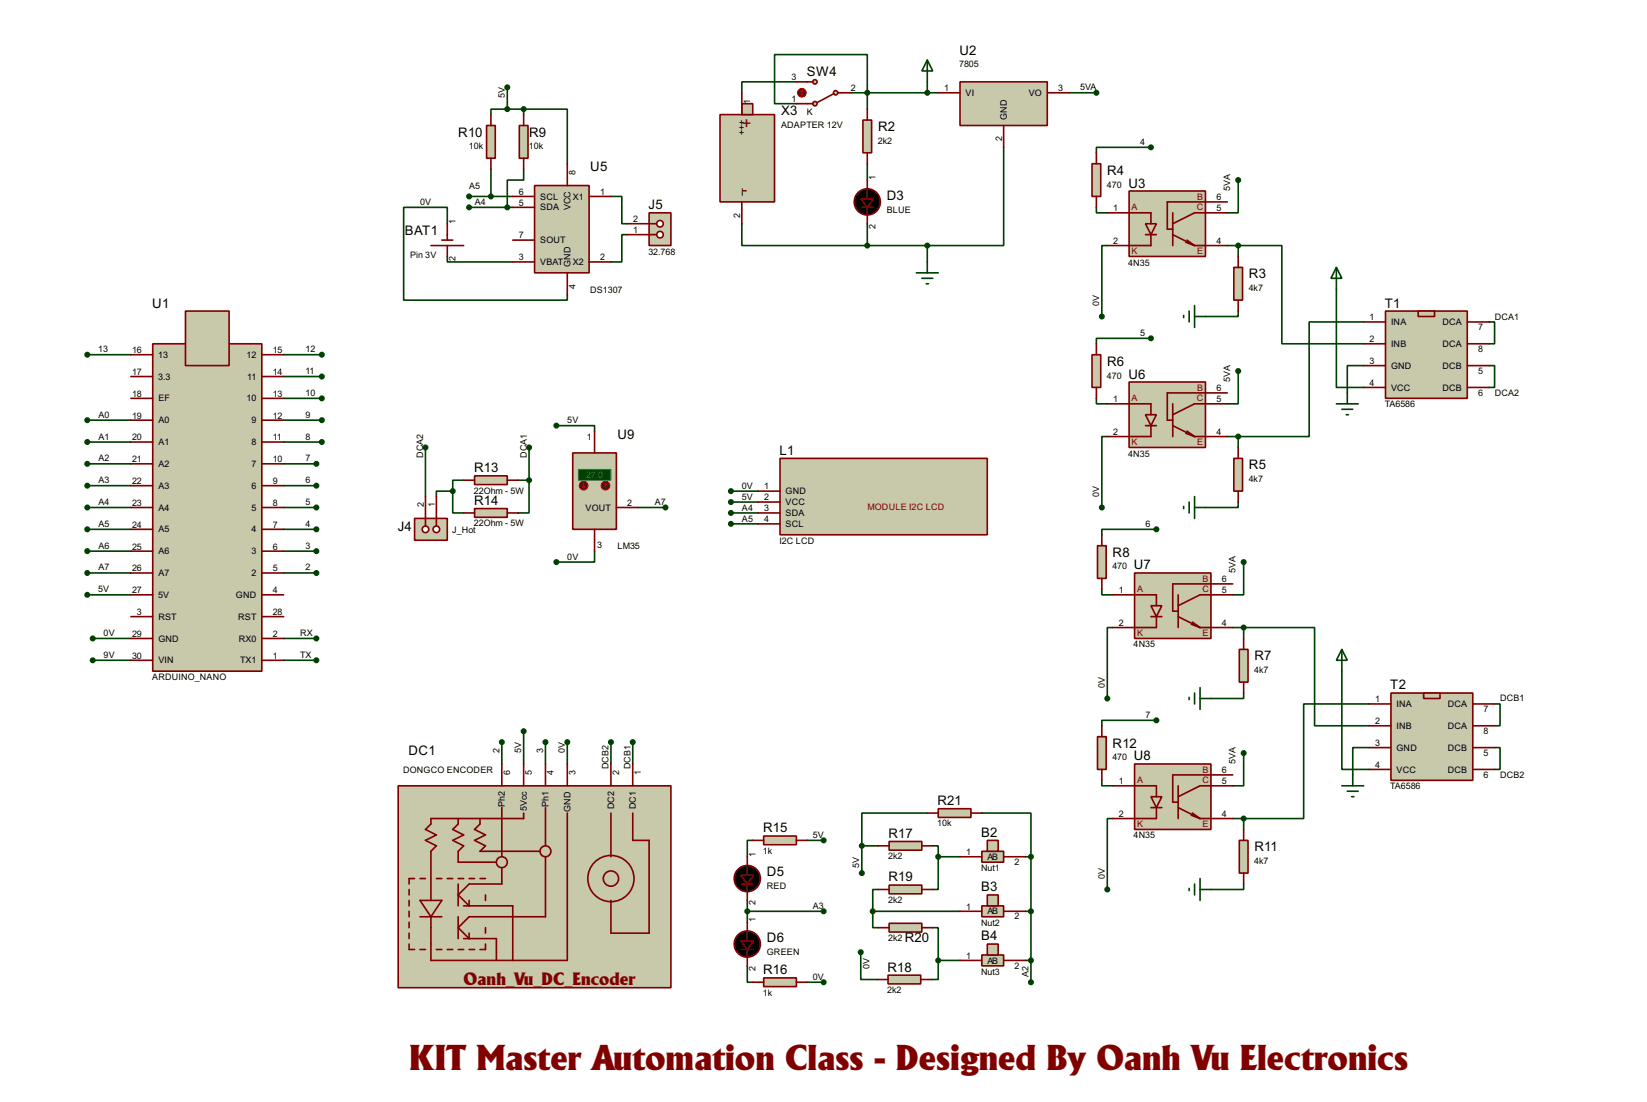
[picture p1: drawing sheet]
<svg xmlns="http://www.w3.org/2000/svg" width="383mm" height="256mm" viewBox="0 0 383 256" stroke-linecap="round" stroke-linejoin="round" font-family="sans-serif">
<g fill="none" stroke="#004000" stroke-width=".38">
<path d="M185.4 19h-12.7v2.6M215.9 19v2.6M114.3 39.4v6.3M118.1 25.4h-3.8v1.3M118.1 20.3v5.1M118.1 25.4h3.8M121.9 39.4v2.5h-3.8v6.4M121.9 25.4h10.2v12.7M121.9 25.4v1.3M185.4 24.1h-5.1v-11.4h21.6v12.7M198.1 21.6h20.3M201.9 38.1v3.8"/>
<path d="M233.7 34.3v22.8h-17.8M248.9 21.6h6.4M268 34.3h-12.7v1.3M104.1 59.7v1.3h15.3M104.1 52.1v-3.8h-10.1v21.5h38.1v-1.2M109.2 48.3h10.2M109.2 45.7h10.2M142.2 45.7h2.6v6.4h1.2M146 54.6h-1.2v6.4h-2.6M172.7 52.1v5h29.2M201.9 52.1v5M201.9 57.1h14"/>
<path d="M215.9 57.1v3.9M255.3 48.3v1.2h2.5M257.8 57.1h-1.3v16.6M285.7 57.1h2.6M288.3 41.9v7.6h-2.6M288.3 57.1h10.1v22.9h19.1M288.3 57.1v2.6M268 78.7h-12.7v1.3M288.3 72.4v1.3h-7.6M311.1 67.3v22.9h6.4M317.5 74.9h-12.7v26.7h-16.5M346.7 74.9h1.3v5.1h-1.3"/>
<path d="M20.3 82.5h10.2M20.3 97.8h10.2M66 82.5h8.9M66 87.6h8.9M66 92.7h8.9M66 97.8h8.9M129.5 99.1h8.9v1.2M255.3 92.7v1.3h2.5M288.3 86.4v7.6h-2.6M317.5 85.1h-3.8v6.3M346.7 85.1h1.3v5.1h-1.3M20.3 102.9h10.2"/>
<path d="M20.3 107.9h10.2M20.3 113h10.2M20.3 118.1h10.2M66 102.9h8.9M66 107.9h7.7M66 113h7.7M66 118.1h7.7M99.1 104.1v11.5M105.4 114.3v5.1h2.5M105.4 114.3h-3.8v1.3M107.9 111.8h-2.5v2.5M120.6 111.8h2.6"/>
<path d="M123.2 111.8v7.6h-2.6M123.2 104.1v7.7M148.6 118.1h6.3M170.2 114.3h6.3M170.2 116.8h6.3M170.2 119.4h6.3M257.8 101.6h-1.3v16.5M285.7 101.6h2.6M288.3 116.8v1.3h-7.6M288.3 101.6v2.5M20.3 138.4h10.2M20.3 123.2h10.2"/>
<path d="M20.3 128.3h10.2M20.3 133.3h10.2M66 123.2h7.7M66 128.3h7.7M66 133.3h7.7M138.4 128.3v2.5h-8.9M170.2 121.9h6.3M256.5 137.2v1.2h2.6M269.2 123.2h-12.7v1.3M289.6 130.8v7.6h-2.6M21.6 148.6h8.9M21.6 153.7h8.9"/>
<path d="M66 148.6h7.7M66 153.7h7.7M259.1 146h-1.3v16.6M287 146h2.6M289.6 146h16.5v22.9h12.7M289.6 146v2.6M312.4 156.2v22.9h6.4M116.8 172.7v5.1M121.9 170.2v7.6M127 172.7v5.1M132.1 172.7v5.1M142.2 172.7v5.1"/>
<path d="M147.3 172.7v5.1M269.2 167.6h-12.7v1.3M289.6 161.3v1.3h-7.7M289.6 175.3v7.6h-2.6M318.8 174h-3.8v6.3M318.8 163.8h-15.3v26.7h-13.9M348 174h1.2v5.1h-1.2M348 163.8h1.2v5.1h-1.2M175.3 195.6h-1.3v3.8M188 195.6h3.8M200.7 196.8v6.4M200.7 196.8h3.8"/>
<path d="M215.9 189.2h-15.2v7.6M217.2 196.8h1.2v2.6M218.4 199.4v7.6h-1.2M218.4 199.4h5.1M228.6 189.2h11.4v10.2M238.8 199.4h1.2M240 199.4v29.2M256.5 181.6v1.3h2.6M259.1 190.5h-1.3v16.5M287 190.5h2.6M289.6 190.5v2.5M174 209.5v5.1"/>
<path d="M174 212.1h17.8M203.2 212.1v3.8h1.3M203.2 212.1h20.3M204.5 207h-1.3v5.1M217.2 215.9h1.2v7.6M238.8 212.1h1.2M289.6 205.7v1.3h-7.7M174 224.8v3.8h1.3M188 228.6h3.8M200.4 221.6v6.4h3.8M218.4 223.5v4.5h-1.5M218.4 223.5h5.1"/>
<path d="M238.8 223.5h1.2"/>
</g>
<g fill="#c8c8aa" stroke="#800000" stroke-width=".38">
<path d="M35.6 80h25.4v76.2h-25.4z"/>
<path d="M43.2 72.4h10.1v12.7h-10.1z"/>
</g>
<g fill="none" stroke="#800000" stroke-width=".38">
<path d="M30.5 82.5h5.1M30.5 87.6h5.1M30.5 92.7h5.1M30.5 97.8h5.1M61 82.5h5M61 87.6h5M61 92.7h5M61 97.8h5M30.5 102.9h5.1M30.5 107.9h5.1M30.5 113h5.1M30.5 118.1h5.1"/>
<path d="M61 102.9h5M61 107.9h5M61 113h5M61 118.1h5M30.5 123.2h5.1M30.5 128.3h5.1M30.5 133.3h5.1M30.5 138.4h5.1M61 123.2h5M61 128.3h5M61 133.3h5M61 138.4h5"/>
<path d="M30.5 143.5h5.1M30.5 148.6h5.1M30.5 153.7h5.1M61 143.5h5M61 148.6h5M61 153.7h5"/>
</g>
<g fill="#004000" stroke="#004000" stroke-width=".38">
<circle cx="20.3" cy="138.4" r=".51"/>
<circle cx="20.3" cy="82.5" r=".51"/>
<circle cx="74.9" cy="82.5" r=".51"/>
<circle cx="74.9" cy="87.6" r=".51"/>
<circle cx="74.9" cy="92.7" r=".51"/>
<circle cx="74.9" cy="97.8" r=".51"/>
<circle cx="20.3" cy="97.8" r=".51"/>
<circle cx="20.3" cy="102.9" r=".51"/>
<circle cx="20.3" cy="107.9" r=".51"/>
<circle cx="20.3" cy="113" r=".51"/>
<circle cx="20.3" cy="118.1" r=".51"/>
<circle cx="20.3" cy="123.2" r=".51"/>
<circle cx="20.3" cy="128.3" r=".51"/>
<circle cx="20.3" cy="133.3" r=".51"/>
<circle cx="73.7" cy="133.3" r=".51"/>
<circle cx="73.7" cy="128.3" r=".51"/>
<circle cx="73.7" cy="123.2" r=".51"/>
<circle cx="73.7" cy="118.1" r=".51"/>
<circle cx="73.7" cy="113" r=".51"/>
<circle cx="74.9" cy="102.9" r=".51"/>
<circle cx="73.7" cy="148.6" r=".51"/>
<circle cx="73.7" cy="153.7" r=".51"/>
<circle cx="21.6" cy="153.7" r=".51"/>
<circle cx="21.6" cy="148.6" r=".51"/>
<circle cx="73.7" cy="107.9" r=".51"/>
</g>
<path d="M215.9 14l1.3 2.5h-2.6zM215.9 14v5M213.4 63.5h5M214.6 64.8h2.6M215.6 66h.6M215.9 61v2.5" fill="none" stroke="#004000" stroke-width=".38"/>
<path d="M181.6 106.7h48.3v17.8h-48.3z" fill="#c8c8aa" stroke="#800000" stroke-width=".38"/>
<path d="M176.5 114.3h5.1M176.5 116.8h5.1M176.5 119.4h5.1M176.5 121.9h5.1" fill="none" stroke="#800000" stroke-width=".38"/>
<g fill="#004000" stroke="#004000" stroke-width=".38">
<circle cx="170.2" cy="114.3" r=".51"/>
<circle cx="170.2" cy="116.8" r=".51"/>
<circle cx="170.2" cy="119.4" r=".51"/>
<circle cx="170.2" cy="121.9" r=".51"/>
</g>
<path d="M124.5 43.2h12.7v20.3h-12.7z" fill="#c8c8aa" stroke="#800000" stroke-width=".38"/>
<path d="M132.1 38.1v5.1M119.4 45.7h5.1M119.4 48.3h5.1M119.4 55.9h5.1M137.2 45.7h5M119.4 61h5.1M132.1 63.5v5.1M137.2 61h5" fill="none" stroke="#800000" stroke-width=".38"/>
<g fill="#004000" stroke="#004000" stroke-width=".38">
<circle cx="109.2" cy="45.7" r=".51"/>
<circle cx="109.2" cy="48.3" r=".51"/>
</g>
<path d="M120.9 29.2h2v7.6h-2z" fill="#c8c8aa" stroke="#800000" stroke-width=".38"/>
<path d="M121.9 26.7v2.5M121.9 36.8v2.6" fill="none" stroke="#800000" stroke-width=".38"/>
<path d="M113.3 29.2h2v7.6h-2z" fill="#c8c8aa" stroke="#800000" stroke-width=".38"/>
<path d="M114.3 26.7v2.5M114.3 36.8v2.6" fill="none" stroke="#800000" stroke-width=".38"/>
<circle cx="118.1" cy="48.3" r=".51" fill="#004000" stroke="#004000" stroke-width=".38"/>
<path d="M151.1 49.5h5.1v7.6h-5.1z" fill="#c8c8aa" stroke="#800000" stroke-width=".38"/>
<path d="M151.1 54.6h1.8" fill="none" stroke="#800000" stroke-width=".38"/>
<circle cx="153.7" cy="54.6" r=".76" fill="#feffff" stroke="#800000" stroke-width=".38"/>
<path d="M151.1 52.1h1.8" fill="none" stroke="#800000" stroke-width=".38"/>
<circle cx="153.7" cy="52.1" r=".76" fill="#feffff" stroke="#800000" stroke-width=".38"/>
<path d="M100.3 57.1h7.6M102.9 55.9h2.5M104.1 52.1v3.8M104.1 57.1v2.6M146 54.6h5.1M146 52.1h5.1" fill="none" stroke="#800000" stroke-width=".38"/>
<g fill="#004000" stroke="#004000" stroke-width=".38">
<circle cx="118.1" cy="25.4" r=".51"/>
<circle cx="118.1" cy="20.3" r=".51"/>
</g>
<g fill="#c8c8aa" stroke="#800000" stroke-width=".38">
<path d="M322.6 72.4h19v20.3h-19z"/>
<path d="M330.2 72.4h3.8v1.3h-3.8z"/>
</g>
<path d="M200.7 48.3h2.5M201.9 41.9v4.3M201.9 48.3v3.8M317.5 74.9h5.1M341.6 74.9h5.1M317.5 80h5.1M317.5 85.1h5.1M317.5 90.2h5.1M341.6 80h5.1M341.6 85.1h5.1M341.6 90.2h5.1" fill="none" stroke="#800000" stroke-width=".38"/>
<g fill="#000" stroke="#800000" stroke-width=".38">
<path d="M200.4 46.2h3.1l-1.6 2.1z"/>
<circle cx="201.9" cy="47" r="3"/>
</g>
<path d="M200.9 27.9h2v7.7h-2z" fill="#c8c8aa" stroke="#800000" stroke-width=".38"/>
<path d="M201.9 25.4v2.5M201.9 35.6v2.5" fill="none" stroke="#800000" stroke-width=".38"/>
<path d="M311.1 62.2l1.3 2.6h-2.5zM311.1 62.2v5.1M311.1 94h5.1M312.4 95.2h2.6M313.4 96.5h.5M313.7 91.4v2.6" fill="none" stroke="#004000" stroke-width=".38"/>
<path d="M262.9 44.4h17.8v15.3h-17.8z" fill="#c8c8aa" stroke="#800000" stroke-width=".38"/>
<path d="M266.7 52.1h2.5l-1.2 2.5z" fill="#c8c8aa" stroke="#800000" stroke-width=".38"/>
<path d="M257.8 49.5h10.2v2.6M266.7 54.6h2.5M268 54.6v2.5h-10.2M273 49.5v7.6M273 54.6l5.1 2.5M276.1 56.4l2 .7M276.4 55.9l1.7 1.2M278.1 57.1h7.6M285.7 49.5h-7.6l-5.1 2.6M285.7 47h-13.9v6.3h1.2" fill="none" stroke="#800000" stroke-width=".38"/>
<path d="M287.3 62.2h2v7.6h-2z" fill="#c8c8aa" stroke="#800000" stroke-width=".38"/>
<path d="M288.3 59.7v2.5M288.3 69.8v2.6" fill="none" stroke="#800000" stroke-width=".38"/>
<path d="M275.6 73.4v.5M276.9 72.4v2.5M278.1 73.7h2.6M278.1 71.1v5.1" fill="none" stroke="#004000" stroke-width=".38"/>
<g fill="#004000" stroke="#004000" stroke-width=".38">
<circle cx="288.3" cy="41.9" r=".51"/>
<circle cx="256.5" cy="73.7" r=".51"/>
</g>
<path d="M254.3 38.1h2v7.6h-2z" fill="#c8c8aa" stroke="#800000" stroke-width=".38"/>
<path d="M255.3 35.6v2.5M255.3 45.7v2.6" fill="none" stroke="#800000" stroke-width=".38"/>
<circle cx="268" cy="34.3" r=".51" fill="#004000" stroke="#004000" stroke-width=".38"/>
<path d="M262.9 88.9h17.8v15.2h-17.8z" fill="#c8c8aa" stroke="#800000" stroke-width=".38"/>
<path d="M266.7 96.5h2.5l-1.2 2.6z" fill="#c8c8aa" stroke="#800000" stroke-width=".38"/>
<path d="M257.8 94h10.2v2.5M266.7 99.1h2.5M268 99.1v2.5h-10.2M273 94v7.6M273 99.1l5.1 2.5M285.7 94h-7.6l-5.1 2.5M285.7 91.4h-13.9v6.4h1.2M276.1 100.8l2 .8M276.4 100.3l1.7 1.3M278.1 101.6h7.6" fill="none" stroke="#800000" stroke-width=".38"/>
<path d="M287.3 106.7h2v7.6h-2z" fill="#c8c8aa" stroke="#800000" stroke-width=".38"/>
<path d="M288.3 104.1v2.6M288.3 114.3v2.5" fill="none" stroke="#800000" stroke-width=".38"/>
<path d="M275.6 117.9v.5M276.9 116.8v2.6M278.1 118.1h2.6M278.1 115.6v5" fill="none" stroke="#004000" stroke-width=".38"/>
<g fill="#004000" stroke="#004000" stroke-width=".38">
<circle cx="288.3" cy="86.4" r=".51"/>
<circle cx="256.5" cy="118.1" r=".51"/>
</g>
<path d="M254.3 82.5h2v7.7h-2z" fill="#c8c8aa" stroke="#800000" stroke-width=".38"/>
<path d="M255.3 80v2.5M255.3 90.2v2.5" fill="none" stroke="#800000" stroke-width=".38"/>
<circle cx="268" cy="78.7" r=".51" fill="#004000" stroke="#004000" stroke-width=".38"/>
<g fill="#c8c8aa" stroke="#800000" stroke-width=".38">
<path d="M323.8 161.3h19.1v20.3h-19.1z"/>
<path d="M331.5 161.3h3.8v1.3h-3.8z"/>
</g>
<path d="M318.8 163.8h5M318.8 168.9h5M318.8 174h5M318.8 179.1h5M342.9 163.8h5.1M342.9 168.9h5.1M342.9 174h5.1M342.9 179.1h5.1" fill="none" stroke="#800000" stroke-width=".38"/>
<path d="M312.4 151.1l1.3 2.6h-2.6zM312.4 151.1v5.1M312.4 182.9h5.1M313.7 184.1h2.5M314.7 185.4h.5M315 180.3v2.6" fill="none" stroke="#004000" stroke-width=".38"/>
<path d="M264.2 133.3h17.7v15.3h-17.7z" fill="#c8c8aa" stroke="#800000" stroke-width=".38"/>
<path d="M268 141h2.5l-1.3 2.5z" fill="#c8c8aa" stroke="#800000" stroke-width=".38"/>
<path d="M259.1 138.4h10.1v2.6M274.3 138.4v7.6M287 138.4h-7.6l-5.1 2.6M287 135.9h-14v6.3h1.3M268 143.5h2.5M269.2 143.5v2.5h-10.1M274.3 143.5l5.1 2.5M277.4 145.3l2 .7M277.6 144.8l1.8 1.2M279.4 146h7.6" fill="none" stroke="#800000" stroke-width=".38"/>
<path d="M288.5 151.1h2.1v7.6h-2.1z" fill="#c8c8aa" stroke="#800000" stroke-width=".38"/>
<path d="M289.6 148.6v2.5M289.6 158.7v2.6" fill="none" stroke="#800000" stroke-width=".38"/>
<path d="M276.9 162.3v.5M278.1 161.3v2.5M279.4 162.6h2.5M279.4 160v5.1" fill="none" stroke="#004000" stroke-width=".38"/>
<g fill="#004000" stroke="#004000" stroke-width=".38">
<circle cx="289.6" cy="130.8" r=".51"/>
<circle cx="257.8" cy="162.6" r=".51"/>
</g>
<path d="M255.5 127h2.1v7.6h-2.1z" fill="#c8c8aa" stroke="#800000" stroke-width=".38"/>
<path d="M256.5 124.5v2.5M256.5 134.6v2.6" fill="none" stroke="#800000" stroke-width=".38"/>
<circle cx="269.2" cy="123.2" r=".51" fill="#004000" stroke="#004000" stroke-width=".38"/>
<path d="M264.2 177.8h17.7v15.2h-17.7z" fill="#c8c8aa" stroke="#800000" stroke-width=".38"/>
<path d="M268 185.4h2.5l-1.3 2.6z" fill="#c8c8aa" stroke="#800000" stroke-width=".38"/>
<path d="M259.1 182.9h10.1v2.5M268 188h2.5M269.2 188v2.5h-10.1M274.3 182.9v7.6M274.3 188l5.1 2.5M277.4 189.7l2 .8M277.6 189.2l1.8 1.3M279.4 190.5h7.6M287 182.9h-7.6l-5.1 2.5M287 180.3h-14v6.4h1.3" fill="none" stroke="#800000" stroke-width=".38"/>
<path d="M288.5 195.6h2.1v7.6h-2.1z" fill="#c8c8aa" stroke="#800000" stroke-width=".38"/>
<path d="M289.6 193v2.6M289.6 203.2v2.5" fill="none" stroke="#800000" stroke-width=".38"/>
<path d="M276.9 206.8v.5M278.1 205.7v2.6M279.4 207h2.5M279.4 204.5v5" fill="none" stroke="#004000" stroke-width=".38"/>
<g fill="#004000" stroke="#004000" stroke-width=".38">
<circle cx="289.6" cy="175.3" r=".51"/>
<circle cx="257.8" cy="207" r=".51"/>
</g>
<path d="M255.5 171.4h2.1v7.7h-2.1z" fill="#c8c8aa" stroke="#800000" stroke-width=".38"/>
<path d="M256.5 168.9v2.5M256.5 179.1v2.5" fill="none" stroke="#800000" stroke-width=".38"/>
<circle cx="269.2" cy="167.6" r=".51" fill="#004000" stroke="#004000" stroke-width=".38"/>
<path d="M110.5 110.7h7.6v2.1h-7.6z" fill="#c8c8aa" stroke="#800000" stroke-width=".38"/>
<path d="M107.9 111.8h2.6M118.1 111.8h2.5" fill="none" stroke="#800000" stroke-width=".38"/>
<path d="M110.5 118.4h7.6v2h-7.6z" fill="#c8c8aa" stroke="#800000" stroke-width=".38"/>
<path d="M107.9 119.4h2.6M118.1 119.4h2.5" fill="none" stroke="#800000" stroke-width=".38"/>
<g fill="#004000" stroke="#004000" stroke-width=".38">
<circle cx="123.2" cy="104.1" r=".51"/>
<circle cx="99.1" cy="104.1" r=".51"/>
</g>
<path d="M133.3 105.4h10.2v17.8h-10.2z" fill="#c8c8aa" stroke="#800000" stroke-width=".38"/>
<path d="M134.6 109.2h7.6v2.6h-7.6z" fill="#004000" stroke="#0f0" stroke-width=".23"/>
<path d="M138.4 100.3v5.1M143.5 118.1h5.1M138.4 123.2v5.1" fill="none" stroke="#800000" stroke-width=".38"/>
<circle cx="141" cy="113" r="1.02" fill="#400000" stroke="#f00" stroke-width=".23"/>
<path d="M141 112.5l-.3 .3M141 112.5l.2 .3M141 112.5v1" fill="none" stroke="#f00" stroke-width=".23"/>
<circle cx="135.9" cy="113" r="1.02" fill="#400000" stroke="#f00" stroke-width=".23"/>
<path d="M135.6 113.3l.3 .2M135.9 112.5v1M136.1 113.3l-.2 .2" fill="none" stroke="#f00" stroke-width=".23"/>
<g fill="#004000" stroke="#004000" stroke-width=".38">
<circle cx="129.5" cy="99.1" r=".51"/>
<circle cx="129.5" cy="130.8" r=".51"/>
<circle cx="154.9" cy="118.1" r=".51"/>
</g>
<g fill="#c8c8aa" stroke="#800000" stroke-width=".38">
<path d="M167.6 26.7h12.7v20.3h-12.7z"/>
<path d="M172.7 24.1h2.6v2.6h-2.6z"/>
</g>
<path d="M172.7 21.6v5.1M172.7 47v5.1" fill="none" stroke="#800000" stroke-width=".38"/>
<circle cx="194.6" cy="21.6" r=".51" fill="#c8c8aa" stroke="#800000" stroke-width=".38"/>
<path d="M195.1 21.6h.5" fill="none" stroke="#800000" stroke-width=".38"/>
<circle cx="189.7" cy="24.1" r=".51" fill="#c8c8aa" stroke="#800000" stroke-width=".38"/>
<path d="M188 24.1h1.2M194.1 21.8l-3.9 2.1" fill="none" stroke="#800000" stroke-width=".38"/>
<circle cx="189.7" cy="19" r=".51" fill="#c8c8aa" stroke="#800000" stroke-width=".38"/>
<path d="M185.4 19h3.8M185.4 24.1h2.6M195.6 21.6h2.5" fill="none" stroke="#800000" stroke-width=".38"/>
<circle cx="186.7" cy="21.6" r="1.02" fill="#400000" stroke="#f00" stroke-width=".23"/>
<path d="M186.4 21.8l.3 .3M186.7 21.1v1M186.7 21.1l.2 .2M186.7 21.1l-.3 .2M186.9 21.8l-.2 .3" fill="none" stroke="#f00" stroke-width=".23"/>
<circle cx="201.9" cy="21.6" r=".51" fill="#004000" stroke="#004000" stroke-width=".38"/>
<path d="M96.5 120.6h7.6v5.1h-7.6z" fill="#c8c8aa" stroke="#800000" stroke-width=".38"/>
<path d="M101.6 120.6v1.8" fill="none" stroke="#800000" stroke-width=".38"/>
<circle cx="101.6" cy="123.2" r=".76" fill="#feffff" stroke="#800000" stroke-width=".38"/>
<path d="M99.1 120.6v1.8" fill="none" stroke="#800000" stroke-width=".38"/>
<circle cx="99.1" cy="123.2" r=".76" fill="#feffff" stroke="#800000" stroke-width=".38"/>
<path d="M99.1 115.6v5M101.6 115.6v5" fill="none" stroke="#800000" stroke-width=".38"/>
<path d="M92.7 182.9h63.5v47h-63.5z" fill="#c8c8aa" stroke="#800000" stroke-width=".38"/>
<g fill="#c8c8aa" stroke="#800000" stroke-width=".38">
<circle cx="142.2" cy="204.5" r="5.4"/>
<circle cx="142.2" cy="204.5" r="1.78"/>
</g>
<g fill="none" stroke="#800000" stroke-width=".38">
<path d="M100.3 191.8l-1.2 1.2 2.5 1.3-2.5 1.3 2.5 1.2-1.3 1.3v11.4M106.7 191.8l-1.3 1.2 2.5 1.3-2.5 1.3 2.5 1.2-1.2 1.3v2.6h10.1M111.8 191.8l-1.3 1.2 2.5 1.3-2.5 1.3 2.5 1.2-1.2 1.3h15.2M116.8 188v17.7h-7.6l-2.5 2.6 2.5 2.5v-1.3M127 188v25.4h-17.8l-2.5 2.5 2.5 2.5v-1.2M132.1 189.2v34.3h-31.8v-10.1M142.2 189.2v10.2M147.3 189.2v6.4h3.8v21.6h-8.9v-7.7M95.2 207v1.3M95.2 209.5v1.3M95.2 212.1v1.3M95.2 214.6v1.3"/>
<path d="M95.2 217.2v1.2M95.2 219.7v1.3h1.3M96.5 204.5h-1.3v1.2M97.8 213.4h5.1M97.8 209.5h5.1l-2.6 3.9zM97.8 204.5h1.3M101.6 204.5h1.3M104.1 204.5h1.3M106.7 205.7v5.1M106.7 213.4v5M106.7 204.5h1.2M107.9 210.8h11.5v12.7"/>
<path d="M107.9 218.4h7.7v5.1M109.2 204.5h1.3M111.8 204.5h1.2M113 219.7v1.3h-1.2M113 208.3v1.2M113 215.9v1.3M97.8 221h1.3M101.6 221h1.3M104.1 221h1.3M106.7 221h1.2M109.2 221h1.3"/>
</g>
<g fill="#c8c8aa" stroke="#800000" stroke-width=".38">
<circle cx="127" cy="198.1" r="1.27"/>
<circle cx="116.8" cy="200.7" r="1.27"/>
</g>
<g fill="none" stroke="#800000" stroke-width=".38">
<path d="M116.8 177.8v5.1M121.9 177.8v5.1M127 177.8v5.1M132.1 177.8v5.1M142.2 177.8v5.1M147.3 177.8v5.1M106.7 190.5v1.3M111.8 190.5v1.3M121.9 189.2v1.3h-21.6v1.3M174 199.4v4.3M172.7 205.7h2.6M174 205.7v3.8"/>
<path d="M174 214.6v4.3M172.7 221h2.6M174 221v3.8"/>
</g>
<g fill="#004000" stroke="#004000" stroke-width=".38">
<circle cx="147.3" cy="172.7" r=".51"/>
<circle cx="142.2" cy="172.7" r=".51"/>
<circle cx="132.1" cy="172.7" r=".51"/>
<circle cx="121.9" cy="170.2" r=".51"/>
<circle cx="127" cy="172.7" r=".51"/>
<circle cx="116.8" cy="172.7" r=".51"/>
<circle cx="123.2" cy="111.8" r=".51"/>
<circle cx="114.3" cy="45.7" r=".51"/>
</g>
<g fill="#000" stroke="#800000" stroke-width=".38">
<path d="M172.5 203.7h3l-1.5 2zM172.5 218.9h3l-1.5 2.1z"/>
<circle cx="174" cy="219.7" r="3"/>
<circle cx="174" cy="204.5" r="3"/>
</g>
<path d="M177.8 194.6h7.6v2h-7.6z" fill="#c8c8aa" stroke="#800000" stroke-width=".38"/>
<path d="M175.3 195.6h2.5M185.4 195.6h2.6" fill="none" stroke="#800000" stroke-width=".38"/>
<path d="M177.8 227.6h7.6v2h-7.6z" fill="#c8c8aa" stroke="#800000" stroke-width=".38"/>
<path d="M175.3 228.6h2.5M185.4 228.6h2.6" fill="none" stroke="#800000" stroke-width=".38"/>
<g fill="#004000" stroke="#004000" stroke-width=".38">
<circle cx="174" cy="212.1" r=".51"/>
<circle cx="191.8" cy="212.1" r=".51"/>
<circle cx="191.8" cy="195.6" r=".51"/>
<circle cx="191.8" cy="228.6" r=".51"/>
</g>
<path d="M207 195.8h7.6v2.1h-7.6z" fill="#c8c8aa" stroke="#800000" stroke-width=".38"/>
<path d="M204.5 196.8h2.5M214.6 196.8h2.6" fill="none" stroke="#800000" stroke-width=".38"/>
<path d="M206.8 226.9h7.6v2.1h-7.6z" fill="#c8c8aa" stroke="#800000" stroke-width=".38"/>
<path d="M204.2 228h2.6M214.4 228h2.5" fill="none" stroke="#800000" stroke-width=".38"/>
<g fill="#c8c8aa" stroke="#800000" stroke-width=".38">
<path d="M228.6 198.1h5.1v2.6h-5.1z"/>
<path d="M229.9 195.6h2.5v2.5h-2.5z"/>
</g>
<path d="M223.5 199.4h5.1M233.7 199.4h5.1" fill="none" stroke="#800000" stroke-width=".38"/>
<g fill="#c8c8aa" stroke="#800000" stroke-width=".38">
<path d="M228.6 210.8h5.1v2.6h-5.1z"/>
<path d="M229.9 208.3h2.5v2.5h-2.5z"/>
</g>
<path d="M223.5 212.1h5.1M233.7 212.1h5.1" fill="none" stroke="#800000" stroke-width=".38"/>
<g fill="#004000" stroke="#004000" stroke-width=".38">
<circle cx="200.7" cy="203.2" r=".51"/>
<circle cx="200.4" cy="221.6" r=".51"/>
</g>
<g fill="#c8c8aa" stroke="#800000" stroke-width=".38">
<path d="M228.6 222.2h5.1v2.6h-5.1z"/>
<path d="M229.9 219.7h2.5v2.5h-2.5z"/>
</g>
<path d="M223.5 223.5h5.1M233.7 223.5h5.1" fill="none" stroke="#800000" stroke-width=".38"/>
<path d="M207 206h7.6v2h-7.6z" fill="#c8c8aa" stroke="#800000" stroke-width=".38"/>
<path d="M204.5 207h2.5M214.6 207h2.6" fill="none" stroke="#800000" stroke-width=".38"/>
<path d="M207 214.9h7.6v2h-7.6z" fill="#c8c8aa" stroke="#800000" stroke-width=".38"/>
<path d="M204.5 215.9h2.5M214.6 215.9h2.6" fill="none" stroke="#800000" stroke-width=".38"/>
<g fill="#004000" stroke="#004000" stroke-width=".38">
<circle cx="218.4" cy="199.4" r=".51"/>
<circle cx="203.2" cy="212.1" r=".51"/>
<circle cx="218.4" cy="223.5" r=".51"/>
<circle cx="240" cy="212.1" r=".51"/>
</g>
<path d="M218.4 188.2h7.7v2h-7.7z" fill="#c8c8aa" stroke="#800000" stroke-width=".38"/>
<path d="M215.9 189.2h2.5M226.1 189.2h2.5" fill="none" stroke="#800000" stroke-width=".38"/>
<g fill="#004000" stroke="#004000" stroke-width=".38">
<circle cx="240" cy="199.4" r=".51"/>
<circle cx="200.7" cy="196.8" r=".51"/>
<circle cx="240" cy="223.5" r=".51"/>
<circle cx="240" cy="228.6" r=".51"/>
<circle cx="121.9" cy="25.4" r=".51"/>
<circle cx="288.3" cy="101.6" r=".51"/>
<circle cx="288.3" cy="57.1" r=".51"/>
<circle cx="289.6" cy="190.5" r=".51"/>
<circle cx="289.6" cy="146" r=".51"/>
<circle cx="105.4" cy="114.3" r=".51"/>
</g>
<path d="M223.5 19h20.3v10.2h-20.3z" fill="#c8c8aa" stroke="#800000" stroke-width=".38"/>
<path d="M218.4 21.6h5.1M233.7 29.2v5.1M243.8 21.6h5.1" fill="none" stroke="#800000" stroke-width=".38"/>
<g fill="#004000" stroke="#004000" stroke-width=".38">
<circle cx="215.9" cy="21.6" r=".51"/>
<circle cx="215.9" cy="57.1" r=".51"/>
<circle cx="255.3" cy="21.6" r=".51"/>
<circle cx="201.9" cy="57.1" r=".51"/>
</g>
<text font-size="10.8" fill="#800000" x="95.2" y="249">KIT Master Automation Class - Designed By Oanh Vu Electronics</text>
<text font-size="5.4" fill="#800000" x="107.9" y="229.3">Oanh_Vu_DC_Encoder</text>
<g font-size="4.3" fill="#800000">
<text x="172.7" y="30.1">+</text>
<text x="172.7" y="45.3">-</text>
</g>
<g font-size="3.4">
<text x="187.8" y="17.7">SW4</text>
<text x="223.4" y="12.7">U2</text>
<text x="181.9" y="26.7">X3</text>
<text x="106.7" y="31.8">R10</text>
<text x="123.2" y="31.8">R9</text>
<text x="204.4" y="30.5">R2</text>
<text x="137.4" y="39.8">U5</text>
<text x="257.8" y="40.7">R4</text>
<text x="206.5" y="46.5">D3</text>
<text x="262.7" y="43.6">U3</text>
<text x="151" y="48.7">J5</text>
<text x="94.2" y="54.7">BAT1</text>
<text x="290.8" y="64.8">R3</text>
<text x="35.4" y="71.6">U1</text>
<text x="322.4" y="71.6">T1</text>
<text x="257.8" y="85.1">R6</text>
<text x="262.7" y="88.1">U6</text>
<text x="143.8" y="102.1">U9</text>
<text x="181.5" y="105.9">L1</text>
<text x="110.4" y="109.9">R13</text>
<text x="290.8" y="109.3">R5</text>
<text x="110.4" y="117.6">R14</text>
<text x="92.6" y="123.6">J4</text>
<text x="259" y="129.6">R8</text>
<text x="264" y="132.5">U7</text>
<text x="292.1" y="153.7">R7</text>
<text x="323.7" y="160.4">T2</text>
<text x="259" y="174">R12</text>
<text x="95.1" y="175.6">DC1</text>
<text x="264" y="177">U8</text>
<text x="218.3" y="187.4">R21</text>
<text x="177.7" y="193.7">R15</text>
<text x="206.9" y="195">R17</text>
<text x="228.4" y="194.7">B2</text>
<text x="178.6" y="204">D5</text>
<text x="292.1" y="198.1">R11</text>
<text x="206.9" y="205.1">R19</text>
<text x="228.4" y="207.4">B3</text>
<text x="178.6" y="219.2">D6</text>
<text x="210.7" y="219.1">R20</text>
<text x="228.4" y="218.9">B4</text>
<text x="177.7" y="226.7">R16</text>
<text x="206.6" y="226.1">R18</text>
</g>
<g font-size="2.3">
<text x="223.3" y="15.7">7805</text>
<text x="117.6" y="22.9" transform="rotate(-90 117.6 22.9)">5V</text>
<text x="184.3" y="23.7">1</text>
<text x="184.3" y="18.7">3</text>
<text x="198.1" y="21.2">2</text>
<text x="219.8" y="21.2">1</text>
<text x="224.8" y="22.3">VI</text>
<text x="239.5" y="22.3">VO</text>
<text x="246.4" y="21.2">3</text>
<text x="251.5" y="21">5VA</text>
<text x="174.6" y="24.1" transform="rotate(-90 174.6 24.1)">1</text>
<text x="181.9" y="29.7">ADAPTER 12V</text>
<text x="187.8" y="26.8">K</text>
<text x="234.4" y="27.9" transform="rotate(-90 234.4 27.9)">GND</text>
<text x="109.2" y="34.8">10k</text>
<text x="123.1" y="34.8">10k</text>
<text x="173.4" y="31.5" transform="rotate(-90 173.4 31.5)">+++</text>
<text x="204.4" y="33.5">2k2</text>
<text x="233.3" y="32.9" transform="rotate(-90 233.3 32.9)">2</text>
<text x="265.4" y="33.7">4</text>
<text x="134" y="40.6" transform="rotate(-90 134 40.6)">8</text>
<text x="203.8" y="41.9" transform="rotate(-90 203.8 41.9)">1</text>
<text x="97.8" y="47.7">0V</text>
<text x="109.3" y="43.9">A5</text>
<text x="110.5" y="47.7">A4</text>
<text x="120.8" y="45.3">6</text>
<text x="120.8" y="47.9">5</text>
<text x="125.8" y="46.4">SCL</text>
<text x="133.4" y="46.4">X1</text>
<text x="139.7" y="45.3">1</text>
<text x="173.4" y="45.7" transform="rotate(-90 173.4 45.7)">---</text>
<text x="257.7" y="43.6">470</text>
<text x="283.2" y="46.6">6</text>
<text x="286.4" y="44.5" transform="rotate(-90 286.4 44.5)">5VA</text>
<text x="106" y="52.1" transform="rotate(-90 106 52.1)">1</text>
<text x="125.8" y="49">SDA</text>
<text x="132.8" y="49" transform="rotate(-90 132.8 49)">VCC</text>
<text x="147.4" y="51.7">2</text>
<text x="172.3" y="50.7" transform="rotate(-90 172.3 50.7)">2</text>
<text x="203.8" y="53.2" transform="rotate(-90 203.8 53.2)">2</text>
<text x="206.5" y="49.5">BLUE</text>
<text x="259.2" y="49.1">1</text>
<text x="283.2" y="49.1">5</text>
<text x="120.8" y="55.5">7</text>
<text x="125.8" y="56.6">SOUT</text>
<text x="147.4" y="54.2">1</text>
<text x="151" y="59.3">32.768</text>
<text x="259.2" y="56.8">2</text>
<text x="283.2" y="56.8">4</text>
<text x="95.5" y="60.2">Pin 3V</text>
<text x="106" y="60.8" transform="rotate(-90 106 60.8)">2</text>
<text x="120.8" y="60.6">3</text>
<text x="125.8" y="61.7">VBAT</text>
<text x="132.8" y="62.2" transform="rotate(-90 132.8 62.2)">GND</text>
<text x="133.4" y="61.7">X2</text>
<text x="139.7" y="60.6">2</text>
<text x="262.7" y="61.8">4N35</text>
<text x="134" y="67.2" transform="rotate(-90 134 67.2)">4</text>
<text x="137.4" y="68.2">DS1307</text>
<text x="255.9" y="71.1" transform="rotate(-90 255.9 71.1)">0V</text>
<text x="290.7" y="67.8">4k7</text>
<text x="318.9" y="74.5">1</text>
<text x="323.9" y="75.6">INA</text>
<text x="335.8" y="75.6">DCA</text>
<text x="344.2" y="76.8">7</text>
<text x="348" y="74.4">DCA1</text>
<text x="22.9" y="82">13</text>
<text x="30.7" y="82.2">16</text>
<text x="36.8" y="83.3">13</text>
<text x="57.4" y="83.3">12</text>
<text x="63.5" y="82.2">15</text>
<text x="71.1" y="82">12</text>
<text x="265.4" y="78.2">5</text>
<text x="318.9" y="79.6">2</text>
<text x="323.9" y="80.7">INB</text>
<text x="335.8" y="80.7">DCA</text>
<text x="344.2" y="81.9">8</text>
<text x="30.7" y="87.2">17</text>
<text x="36.8" y="88.3">3.3</text>
<text x="57.6" y="88.3">11</text>
<text x="63.5" y="87.2">14</text>
<text x="71.1" y="87.1">11</text>
<text x="257.7" y="88.1">470</text>
<text x="286.4" y="88.9" transform="rotate(-90 286.4 88.9)">5VA</text>
<text x="318.9" y="84.7">3</text>
<text x="318.9" y="89.8">4</text>
<text x="323.9" y="85.8">GND</text>
<text x="335.8" y="85.8">DCB</text>
<text x="344.2" y="87">5</text>
<text x="30.7" y="92.3">18</text>
<text x="36.9" y="93.4">EF</text>
<text x="57.4" y="93.4">10</text>
<text x="63.5" y="92.3">13</text>
<text x="71.1" y="92.2">10</text>
<text x="259.2" y="93.6">1</text>
<text x="283.2" y="93.6">5</text>
<text x="283.2" y="91.1">6</text>
<text x="322.4" y="94.8">TA6586</text>
<text x="323.9" y="90.9">VCC</text>
<text x="335.8" y="90.9">DCB</text>
<text x="344.2" y="92.1">6</text>
<text x="348" y="92.2">DCA2</text>
<text x="22.9" y="97.2">A0</text>
<text x="30.7" y="97.4">19</text>
<text x="36.9" y="98.5">A0</text>
<text x="58.5" y="98.5">9</text>
<text x="63.5" y="97.4">12</text>
<text x="71.1" y="97.2">9</text>
<text x="132.1" y="98.5">5V</text>
<text x="259.2" y="101.2">2</text>
<text x="283.2" y="101.2">4</text>
<text x="22.9" y="102.3">A1</text>
<text x="22.9" y="107.4">A2</text>
<text x="30.7" y="102.5">20</text>
<text x="30.7" y="107.6">21</text>
<text x="36.9" y="103.6">A1</text>
<text x="58.5" y="103.6">8</text>
<text x="63.5" y="102.5">11</text>
<text x="63.5" y="107.6">10</text>
<text x="71.1" y="102.3">8</text>
<text x="71.1" y="107.4">7</text>
<text x="98.5" y="106.6" transform="rotate(-90 98.5 106.6)">DCA2</text>
<text x="122.6" y="106.6" transform="rotate(-90 122.6 106.6)">DCA1</text>
<text x="136.7" y="102.5">1</text>
<text x="262.7" y="106.3">4N35</text>
<text x="22.9" y="112.5">A3</text>
<text x="30.7" y="112.6">22</text>
<text x="36.9" y="108.7">A2</text>
<text x="36.9" y="113.7">A3</text>
<text x="58.5" y="108.7">7</text>
<text x="58.5" y="113.7">6</text>
<text x="63.5" y="112.6">9</text>
<text x="71.1" y="112.5">6</text>
<text x="172.7" y="113.7">0V</text>
<text x="177.9" y="113.9">1</text>
<text x="290.7" y="112.2">4k7</text>
<text x="22.9" y="117.6">A4</text>
<text x="30.7" y="117.7">23</text>
<text x="36.9" y="118.8">A4</text>
<text x="58.5" y="118.8">5</text>
<text x="63.5" y="117.7">8</text>
<text x="71.1" y="117.6">5</text>
<text x="98.7" y="118.1" transform="rotate(-90 98.7 118.1)">2</text>
<text x="101.2" y="118.1" transform="rotate(-90 101.2 118.1)">1</text>
<text x="110.3" y="114.9">22Ohm - 5W</text>
<text x="136.3" y="118.8">VOUT</text>
<text x="146" y="117.7">2</text>
<text x="152.4" y="117.6">A7</text>
<text x="172.7" y="116.3">5V</text>
<text x="172.8" y="118.8">A4</text>
<text x="177.9" y="116.5">2</text>
<text x="177.9" y="119">3</text>
<text x="182.9" y="115">GND</text>
<text x="182.9" y="117.6">VCC</text>
<text x="255.9" y="115.6" transform="rotate(-90 255.9 115.6)">0V</text>
<text x="22.9" y="122.6">A5</text>
<text x="30.7" y="122.8">24</text>
<text x="36.9" y="123.9">A5</text>
<text x="58.5" y="123.9">4</text>
<text x="63.5" y="122.8">7</text>
<text x="71.1" y="122.6">4</text>
<text x="105.3" y="124">J_Hot</text>
<text x="110.3" y="122.5">22Ohm - 5W</text>
<text x="172.8" y="121.4">A5</text>
<text x="177.9" y="121.5">4</text>
<text x="182.9" y="120.1">SDA</text>
<text x="182.9" y="122.6">SCL</text>
<text x="266.7" y="122.6">6</text>
<text x="22.9" y="127.7">A6</text>
<text x="30.7" y="127.9">25</text>
<text x="36.9" y="129">A6</text>
<text x="58.5" y="129">3</text>
<text x="63.5" y="127.9">6</text>
<text x="71.1" y="127.7">3</text>
<text x="132.1" y="130.2">0V</text>
<text x="139.1" y="127.6">3</text>
<text x="143.8" y="127.8">LM35</text>
<text x="181.5" y="126.6">I2C LCD</text>
<text x="22.9" y="137.8">5V</text>
<text x="22.9" y="132.8">A7</text>
<text x="30.7" y="133">26</text>
<text x="36.9" y="134.1">A7</text>
<text x="58.5" y="134.1">2</text>
<text x="63.5" y="133">5</text>
<text x="71.1" y="132.8">2</text>
<text x="259" y="132.5">470</text>
<text x="284.5" y="135.5">6</text>
<text x="287.7" y="133.4" transform="rotate(-90 287.7 133.4)">5VA</text>
<text x="30.7" y="138">27</text>
<text x="31.9" y="143.1">3</text>
<text x="36.8" y="139.1">5V</text>
<text x="54.9" y="139.1">GND</text>
<text x="63.5" y="138">4</text>
<text x="63.5" y="143.1">28</text>
<text x="260.5" y="138">1</text>
<text x="284.5" y="138">5</text>
<text x="24.1" y="148">0V</text>
<text x="30.7" y="148.2">29</text>
<text x="36.9" y="144.2">RST</text>
<text x="36.9" y="149.3">GND</text>
<text x="55.5" y="144.2">RST</text>
<text x="55.6" y="149.3">RX0</text>
<text x="63.5" y="148.2">2</text>
<text x="69.9" y="148">RX</text>
<text x="260.5" y="145.7">2</text>
<text x="284.5" y="145.7">4</text>
<text x="24.1" y="153.1">9V</text>
<text x="30.7" y="153.3">30</text>
<text x="36.9" y="154.4">VIN</text>
<text x="55.9" y="154.4">TX1</text>
<text x="63.5" y="153.3">1</text>
<text x="69.9" y="153.1">TX</text>
<text x="263.9" y="150.7">4N35</text>
<text x="35.4" y="158.3">ARDUINO_NANO</text>
<text x="257.2" y="160" transform="rotate(-90 257.2 160)">0V</text>
<text x="292" y="156.6">4k7</text>
<text x="266.7" y="167">7</text>
<text x="320.2" y="163.4">1</text>
<text x="325.2" y="164.5">INA</text>
<text x="337.1" y="164.5">DCA</text>
<text x="345.4" y="165.7">7</text>
<text x="349.3" y="163.2">DCB1</text>
<text x="320.2" y="168.5">2</text>
<text x="320.2" y="173.6">3</text>
<text x="325.2" y="169.6">INB</text>
<text x="337.1" y="169.6">DCA</text>
<text x="345.4" y="170.8">8</text>
<text x="93.8" y="179.9">DONGCO ENCODER</text>
<text x="116.3" y="175.3" transform="rotate(-90 116.3 175.3)">2</text>
<text x="121.4" y="175.3" transform="rotate(-90 121.4 175.3)">5V</text>
<text x="126.4" y="175.3" transform="rotate(-90 126.4 175.3)">3</text>
<text x="131.5" y="175.3" transform="rotate(-90 131.5 175.3)">0V</text>
<text x="141.7" y="179" transform="rotate(-90 141.7 179)">DCB2</text>
<text x="146.8" y="179" transform="rotate(-90 146.8 179)">DCB1</text>
<text x="259" y="177">470</text>
<text x="284.5" y="180">6</text>
<text x="287.7" y="177.8" transform="rotate(-90 287.7 177.8)">5VA</text>
<text x="320.2" y="178.7">4</text>
<text x="325.2" y="174.7">GND</text>
<text x="325.2" y="179.8">VCC</text>
<text x="337.1" y="179.8">DCB</text>
<text x="337.1" y="174.7">DCB</text>
<text x="345.4" y="175.9">5</text>
<text x="118.7" y="180.3" transform="rotate(-90 118.7 180.3)">6</text>
<text x="123.8" y="180.3" transform="rotate(-90 123.8 180.3)">5</text>
<text x="128.9" y="180.3" transform="rotate(-90 128.9 180.3)">4</text>
<text x="134" y="180.3" transform="rotate(-90 134 180.3)">3</text>
<text x="144.1" y="180.3" transform="rotate(-90 144.1 180.3)">2</text>
<text x="149.2" y="180.3" transform="rotate(-90 149.2 180.3)">1</text>
<text x="260.5" y="182.5">1</text>
<text x="284.5" y="182.5">5</text>
<text x="323.7" y="183.7">TA6586</text>
<text x="345.4" y="181">6</text>
<text x="349.3" y="181">DCB2</text>
<text x="117.6" y="187.8" transform="rotate(-90 117.6 187.8)">Ph2</text>
<text x="122.6" y="188.8" transform="rotate(-90 122.6 188.8)">5Vcc</text>
<text x="127.7" y="187.8" transform="rotate(-90 127.7 187.8)">Ph1</text>
<text x="132.8" y="188.9" transform="rotate(-90 132.8 188.9)">GND</text>
<text x="143" y="188.4" transform="rotate(-90 143 188.4)">DC2</text>
<text x="148" y="188.4" transform="rotate(-90 148 188.4)">DC1</text>
<text x="260.5" y="190.1">2</text>
<text x="284.5" y="190.1">4</text>
<text x="189.2" y="195">5V</text>
<text x="218.2" y="192.3">10k</text>
<text x="263.9" y="195.1">4N35</text>
<text x="175.9" y="199.4" transform="rotate(-90 175.9 199.4)">1</text>
<text x="177.6" y="198.7">1k</text>
<text x="200.1" y="201.9" transform="rotate(-90 200.1 201.9)">5V</text>
<text x="206.8" y="199.9">2k2</text>
<text x="224.9" y="199">1</text>
<text x="228.4" y="202.7">Nut1</text>
<text x="229.9" y="200.1">AB</text>
<text x="236.2" y="201.3">2</text>
<text x="292" y="201.1">4k7</text>
<text x="178.6" y="206.9">RED</text>
<text x="257.2" y="204.5" transform="rotate(-90 257.2 204.5)">0V</text>
<text x="175.9" y="214.6" transform="rotate(-90 175.9 214.6)">1</text>
<text x="175.9" y="210.7" transform="rotate(-90 175.9 210.7)">2</text>
<text x="189.3" y="211.5">A3</text>
<text x="206.8" y="210.1">2k2</text>
<text x="224.9" y="211.7">1</text>
<text x="228.4" y="215.4">Nut2</text>
<text x="229.9" y="212.8">AB</text>
<text x="236.2" y="214">2</text>
<text x="206.8" y="219">2k2</text>
<text x="175.9" y="225.9" transform="rotate(-90 175.9 225.9)">2</text>
<text x="178.6" y="222.2">GREEN</text>
<text x="202.5" y="225.5" transform="rotate(-90 202.5 225.5)">0V</text>
<text x="224.9" y="223.1">1</text>
<text x="228.4" y="226.9">Nut3</text>
<text x="229.9" y="224.2">AB</text>
<text x="236.2" y="225.4">2</text>
<text x="239.4" y="227.3" transform="rotate(-90 239.4 227.3)">A2</text>
<text x="177.6" y="231.7">1k</text>
<text x="189.2" y="228">0V</text>
<text x="206.5" y="231.1">2k2</text>
</g>
<g font-size="2.3" fill="#800000">
<text x="278.7" y="46.4">B</text>
<text x="263.5" y="49">A</text>
<text x="278.7" y="49">C</text>
<text x="263.5" y="59.1">K</text>
<text x="278.7" y="59.1">E</text>
<text x="263.5" y="93.4">A</text>
<text x="278.7" y="93.4">C</text>
<text x="278.7" y="90.9">B</text>
<text x="263.5" y="103.6">K</text>
<text x="278.7" y="103.6">E</text>
<text x="202" y="118.7">MODULE I2C LCD</text>
<text x="264.7" y="137.9">A</text>
<text x="279.9" y="137.9">C</text>
<text x="280" y="135.3">B</text>
<text x="264.7" y="148">K</text>
<text x="280" y="148">E</text>
<text x="280" y="179.8">B</text>
<text x="264.7" y="182.3">A</text>
<text x="279.9" y="182.3">C</text>
<text x="264.7" y="192.5">K</text>
<text x="280" y="192.5">E</text>
</g>
<text font-size="2.3" fill="#0f0" x="136.4" y="111.2">27.0</text>
</svg>
